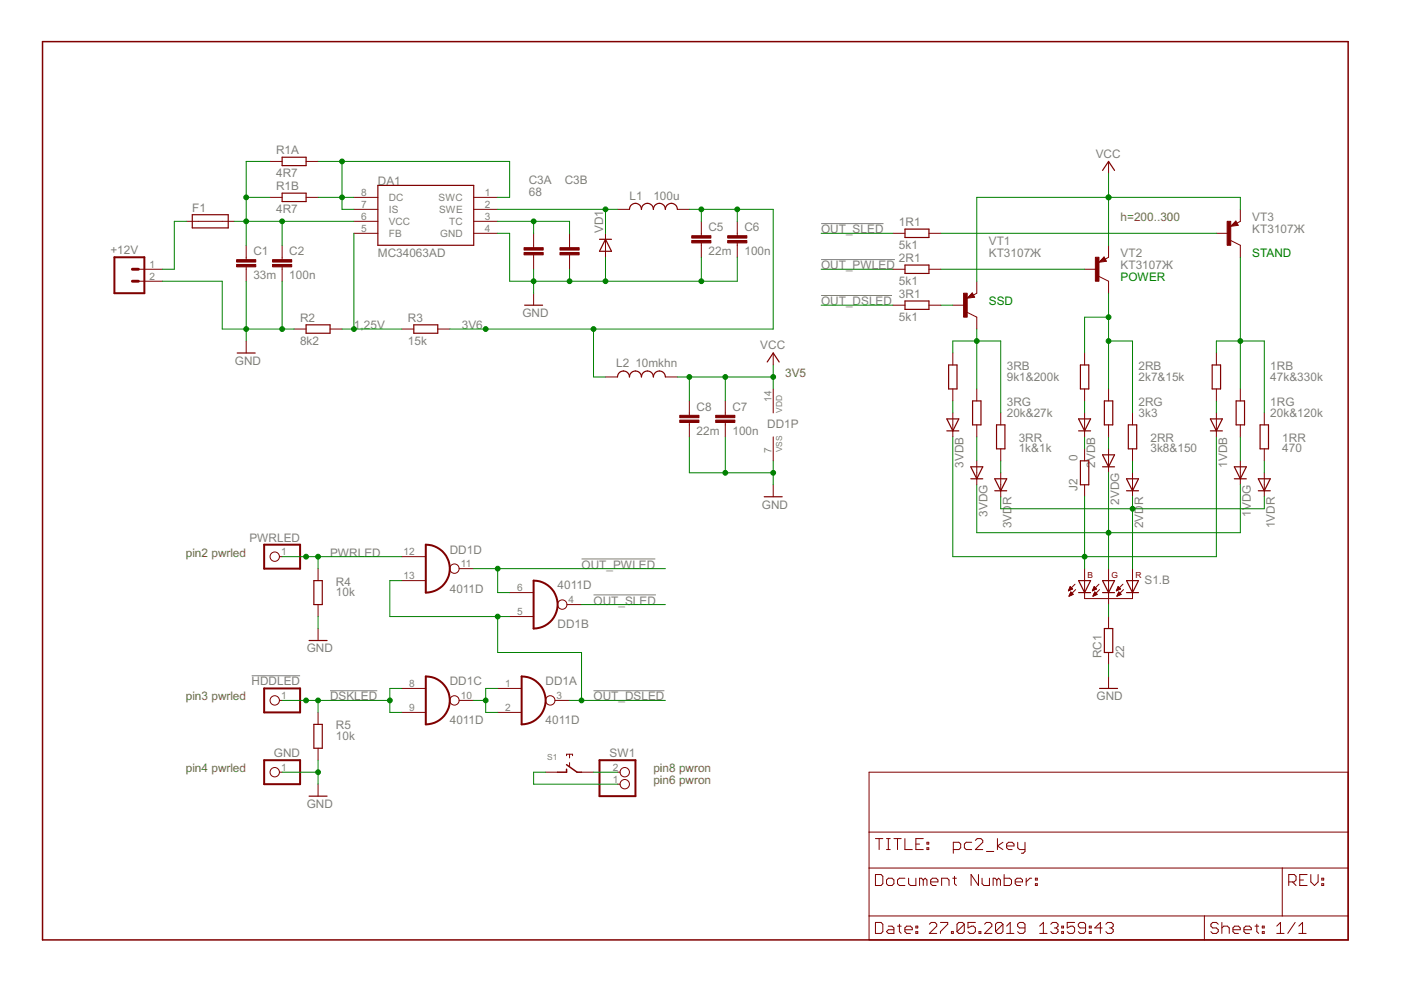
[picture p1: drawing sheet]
<svg xmlns="http://www.w3.org/2000/svg" width="297mm" height="210mm" viewBox="0 0 297 210" stroke-linecap="round" stroke-linejoin="round" font-family="sans-serif">
<path d="M174.1 55h15.6M174.1 47.4h13.2M174.1 62.7h15M123.3 118.5h15.6M125.8 126.1h13.3M53.4 143.3h10.2M70 146.5h10M125.8 146.5h15.1" fill="none" stroke="#808080" stroke-width=".21"/>
<path d="M9 8.8h276.8v190.5h-276.8zM120.1 163.1v.6h-1.9M120.1 162.1l2.2 1.6h1" fill="none" stroke="#800000" stroke-width=".32"/>
<g fill="none" stroke="#800000" stroke-width=".21">
<path d="M57.3 34.2h2.5M64.9 34.2h2.5M235 34.2v2.6M29.3 57.1h5.1M29.3 59.6h5.1M39.5 46.9h10.2M52.2 52v3.1M52.2 56.6v3M57.3 41.8h2.5M59.8 52v3.1M59.8 56.6v3M64.9 41.8h2.5"/>
<path d="M75 41.8h5.1M75 46.9h5.1M75 44.4h5.1M75 49.5h5.1M100.4 41.8h5.1M100.4 46.9h5.1M100.4 44.4h5.1M100.4 49.5h5.1M113.1 49.5v3M113.1 54v3.1M120.8 49.5v3M120.8 54v3.1"/>
<path d="M128.4 49.5v5M130.9 44.4h2.6M143.6 44.4h2.6M148.7 46.9v3.1M148.7 51.5v3M156.3 46.9v3.1M156.3 51.5v3M189.3 49.5h2.6M189.3 57.1h2.6M197 49.5h2.5M197 57.1h2.5M207.1 59.6v2.6l-.7 .4"/>
<path d="M230 57.1h2.5M233 58.6l2 1v2.6M234.1 54.5l.5 .9-1.6 .2zM235 52v2.5l-.7 .4M257.9 49.5h2.5M260.9 51l2.1 1v2.5M262 46.9l.5 .9-1.6 .2zM263 44.4v2.5l-.8 .4M52.2 72.3v2.5M62.4 69.8h2.5M70 69.8h2.5M85.2 69.8h2.5"/>
<path d="M92.8 69.8h2.6M113.1 62.2v2.5M128.4 79.9h2.5M141.1 79.9h2.5M163.9 74.8v2.6M189.3 64.7h2.6M197 64.7h2.5M202 64.7h2.6M202 74.8v2.6M205.1 66.2l2 1v2.6M206.1 62.1l.6 .9-1.6 .2zM230 74.8v2.6"/>
<path d="M257.9 74.8v2.6M146.2 85v3.1M146.2 89.6v3M153.8 85v3.1M153.8 89.6v3M163.9 82.5v5M163.9 92.6v5.1M202 82.5v2.5M202 87.5v5.1M207.1 82.5v2.5M207.1 90.1v2.5M207.1 97.7v5.1"/>
<path d="M212.2 87.5v2.6M212.2 95.2v2.5M230 82.5v2.5M230 87.5v5.1M230 95.2v2.5M235 82.5v2.5M235 90.1v2.5M235 95.2v5M240.1 87.5v2.6M240.1 95.2v2.5M257.9 82.5v2.5M257.9 87.5v5.1"/>
<path d="M263 82.5v2.5M263 90.1v2.5M263 97.7v5.1M268.1 87.5v2.6M268.1 95.2v2.5M59.2 118h.6M85.2 118h5.1M163.9 102.8v2.5M212.2 100.2v5.1M230 102.8v2.5M240.1 100.2v5.1M268.1 100.2v5.1"/>
<path d="M67.4 120.6v2.5M67.4 128.2v2.5M67.4 133.3v2.5M85.2 123.1h5.1M97.3 120.6h3.1M108.1 130.7h5M108.1 125.6h5M120.2 128.2h3.1M226.5 125.2h.1M226.6 125.1h.3M226.7 125h.5M226.7 124.9h.7"/>
<path d="M226.7 126.3h.2M226.8 124.7h.5M226.8 126.2h.4M226.8 124.6h.4M226.8 126.1h.6M226.9 124.5h.1M226.9 125.9h.6M226.9 124.4l-.4 .9M226.9 124.4l.5 .5M226.9 124.4h.1M226.9 125.8h.5M226.9 125.7h.3"/>
<path d="M227 125.6h.1M227 125.5l.5 .5-.8 .4zM227.4 124.9l-.9 .4M227.9 123.9l-1.4 1.4M228 125l-1.3 1.4M230 120.6v6.3h10.1v-6.3M231.6 125.2h.1M231.7 125.1h.3M231.7 125h.6M231.8 124.9h.7M231.8 126.3h.2M231.8 124.7h.6"/>
<path d="M231.8 126.2h.4M231.9 124.6h.3M231.9 126.1h.6M231.9 125.9h.7M231.9 124.5h.2M232 124.4h.1M232 125.8h.4M232 124.4l-.4 .9M232 124.4l.5 .5M232 125.7h.3M232.1 125.6h.1M232.1 125.5l.5 .5-.9 .4z"/>
<path d="M232.5 124.9l-.9 .4M233 123.9l-1.4 1.4M233.1 125l-1.4 1.4M235 120.6v7.6M235 130.7v2.6M235 138.3v2.6M236.7 125.2h.1M236.7 125.1h.4M236.8 125h.5M236.9 124.9h.7M236.9 126.3h.1M236.9 124.7h.5"/>
<path d="M236.9 126.2h.4M237 124.6h.3M237 126.1h.6M237 125.9h.6M237 124.5h.2M237.1 124.4h.1M237.1 125.8h.4M237.1 124.4l-.4 .9M237.1 124.4l.5 .5M237.1 125.7h.3M237.2 125.6h.1M237.2 125.5l.5 .5-.9 .4z"/>
<path d="M237.6 124.9l-.9 .4M238.1 123.9l-1.4 1.4M238.2 125l-1.4 1.4M59.2 148.5h.6M67.4 151v2.6M67.4 158.6v2.6M85.2 146h5.1M85.2 151h5.1M97.3 148.5h3.1M105.5 146h5.1M105.5 151h5.1M117.7 148.5h3.1"/>
<path d="M120.8 159.9v.8M235 143.4v2.6M59.2 163.7h.6M67.4 166.3v2.5M115.7 163.7h2.5M120.1 160.2v-.3h1.3v.3M120.8 161.7v.8M123.3 163.7h2.5M130.9 163.7h.6M130.9 166.3h.6M184.3 163.7h101.5v35.6h-101.5zM184.3 176.4h101.5"/>
<path d="M185.6 177.8h1.6M186.4 177.8v2.3M188 177.8h.7M188.3 177.8v2.3M189.5 177.8h1.6M190.3 177.8v2.3M191.9 177.8v2.3h1.5M194.2 179h.8M195.7 177.8h-1.5v2.3h1.5M196.5 179.7h.4v.4h-.4zM196.5 178.6h.4v.4h-.4zM206 178.6h-1.1l-.4 .4v.7l.4 .4h1.1"/>
<path d="M206.8 178.2l.4-.4h.8l.4 .4v.4l-1.6 1.5h1.6M211.5 177.8v2.3M212.6 178.6l-1.1 .8 1.1 .7M213.4 179.4h1.6v-.4l-.4-.4h-.8l-.4 .4v.7l.4 .4h.8M215.8 178.6v1.1l.4 .4h1.1M217.3 178.6v1.9l-.4 .4h-.3M184.3 184h101.5M184.3 194.2h101.5M185.6 185.4h1.2l.4 .4v1.6l-.4 .3h-1.2zM185.6 195.6h1.2l.4 .4v1.5l-.4 .4h-1.2zM188 186.6l.3-.4h.8l.4 .4v.8l-.4 .3h-.8l-.3-.3zM188 180.1h.7"/>
<path d="M188.3 196.4h.8l.4 .3v1.2h-1.2l-.3-.4 .3-.4h1.2M190.3 196.4h.8M190.7 196v1.5l.4 .4M191.9 197.1h1.5v-.4l-.4-.3h-.8l-.3 .3v.8l.3 .4h.8M191.9 186.2h-1.2l-.4 .4v.8l.4 .3h1.2M192.6 186.2v1.2l.4 .3h1.2v-1.5M194.2 197.5h.4v.4h-.4zM194.2 196.4h.4v.3h-.4zM195.7 186.6l-.3-.4h-.4v1.5M195.7 186.6l.5-.4 .3 .4v1.1M195.7 186.6v1.1M197 196l.4-.4h.8l.4 .4v.4l-1.6 1.5h1.6"/>
<path d="M197.3 187h1.6v-.4l-.4-.4h-.8l-.4 .4v.8l.4 .3h.8M199.4 195.6h1.5v.4l-1.5 1.5v.4M199.6 187.7v-1.5h1.2l.4 .4v1.1M201.7 197.5h.4v.4h-.4zM202 186.2h.8M202.1 180.1h1.2l.4-.4v-.7l-.4-.4h-1.2v2.3M202.4 185.8v1.6l.4 .3M204.4 196v1.5l-.3 .4h-.8l-.4-.4M204.4 196l-.3-.4h-.8l-.4 .4v1.5M204.4 196l-1.5 1.5M206.8 195.6h-1.6v1.1l.8-.3h.4l.4 .3v.8l-.4 .4h-.8l-.4-.4M207.5 185.4v2.3l-1.6-2.3v2.3"/>
<path d="M207.6 197.5h.4v.4h-.4zM208.2 186.2v1.2l.4 .3h1.2v-1.5M208.7 196l.4-.4h.8l.4 .4v.4l-1.6 1.5h1.6M209.1 180.5h1.6M211.3 186.6l-.4-.4h-.3v1.5M211.3 186.6v1.1M211.3 186.6l.4-.4 .4 .4v1.1M212.6 196v1.5l-.4 .4h-.7l-.4-.4M212.6 196l-.4-.4h-.7l-.4 .4v1.5M212.6 196l-1.5 1.5M212.9 185.4v2.3h1.2l.4-.3v-.8l-.4-.4h-1.2M213.4 197.9h1.6"/>
<path d="M213.4 196.4l.8-.8v2.3M215.2 187h1.6v-.4l-.4-.4h-.8l-.4 .4v.8l.4 .3h.8M217.3 196.7h-1.1l-.4-.3v-.4l.4-.4h.7l.4 .4v1.5l-.4 .4h-.7l-.4-.4M217.6 186.2v1.5M218.7 186.2h-.3l-.8 .8M219.5 187.4h.4v.3h-.4zM219.5 186.2h.4v.4h-.4zM220.4 197.9h1.6M220.4 196.4l.8-.8v2.3M222.8 196l.4-.4h.7l.4 .4v.4l-.4 .3M223.5 196.7h.4M223.9 196.7l.4 .4v.4l-.4 .4h-.7l-.4-.4"/>
<path d="M225.1 197.5h.4v.4h-.4zM225.1 196.4h.4v.3h-.4zM227.8 195.6h-1.5v1.1l.8-.3h.4l.3 .3v.8l-.3 .4h-.8l-.4-.4M230.2 196.7h-1.2l-.4-.3v-.4l.4-.4h.8l.4 .4v1.5l-.4 .4h-.8l-.4-.4M230.9 197.5h.5v.4h-.5zM230.9 196.4h.5v.3h-.5zM233.7 196.7h-1.6l1.2-1.1v2.3M234.5 196l.3-.4h.8l.4 .4v.4l-.4 .3M235.2 196.7h.4M235.6 196.7l.4 .4v.4l-.4 .4h-.8l-.3-.4M255.4 194.2v5.1M258.3 196l-.4-.4h-.8l-.4 .4v.4l.4 .3h.8l.4 .4v.4l-.4 .4h-.8l-.4-.4"/>
<path d="M259.1 196.7l.4-.3h.7l.4 .3v1.2M259.1 195.6v2.3M261.4 197.1h1.6v-.4l-.4-.3h-.8l-.4 .3v.8l.4 .4h.8M263.7 197.1h1.6v-.4l-.4-.3h-.8l-.4 .3v.8l.4 .4h.8M266.1 196.4h.8M266.5 196v1.5l.4 .4M267.6 197.5h.4v.4h-.4zM267.6 196.4h.4v.3h-.4zM270.7 197.9h1.5M270.7 196.4l.8-.8v2.3M271.9 184v10.2M273.2 187h1.2l.4-.4v-.8l-.4-.4h-1.2v2.3"/>
<path d="M274 187l.8 .7M274.6 195.6l-1.6 2.3M275.4 197.9h1.5M275.4 196.4l.8-.8v2.3M275.6 186.6h.8M277.1 185.4h-1.5v2.3h1.5M277.9 185.4v1.6l.8 .7 .8-.7v-1.6M280.2 187.4h.4v.3h-.4zM280.2 186.2h.4v.4h-.4z"/>
<circle cx="58.3" cy="118" r=".99"/>
<circle cx="96.4" cy="120.6" r=".99"/>
<circle cx="119.2" cy="128.2" r=".99"/>
<circle cx="58.3" cy="148.5" r=".99"/>
<circle cx="96.4" cy="148.5" r=".99"/>
<circle cx="116.7" cy="148.5" r=".99"/>
<circle cx="58.3" cy="163.7" r=".99"/>
<circle cx="132.5" cy="166.3" r=".99"/>
<circle cx="132.5" cy="163.7" r=".99"/>
</g>
<g fill="none" stroke="#800000" stroke-width=".25">
<path d="M59.8 33.3h5.1v1.8h-5.1zM80.1 39.3h20.3v12.7h-20.3zM233.8 36.1l1.2-1.9 1.3 1.9M40.8 45.5h7.6v2.8h-7.6zM59.8 41h5.1v1.7h-5.1zM127.1 50.7h2.5M128.4 50.7l1.2 2.6h-2.5zM133.5 44.4a1.27 1.27 0 0 1 1.2-1.3 1.27 1.27 0 0 1 1.3 1.3 1.27 1.27 0 0 1 1.3-1.3 1.27 1.27 0 0 1 1.2 1.3 1.27 1.27 0 0 1 1.3-1.3 1.27 1.27 0 0 1 1.3 1.3 1.27 1.27 0 0 1 1.2-1.3 1.27 1.27 0 0 1 1.3 1.3M191.9 48.6h5.1v1.8h-5.1zM191.9 56.2h5.1v1.8h-5.1zM234 55.2h-.4l.4-.3 .3 .4-1 .1 .7-.7 .4 .6M262 47.6h-.4l.4-.3 .2 .4-1 .1 .8-.7 .3 .6"/>
<path d="M50.3 74.8h3.8M64.9 68.9h5.1v1.8h-5.1zM87.7 68.9h5.1v1.8h-5.1zM111.2 64.7h3.8M130.9 79.9a1.27 1.27 0 0 1 1.3-1.2 1.27 1.27 0 0 1 1.3 1.2 1.27 1.27 0 0 1 1.2-1.2 1.27 1.27 0 0 1 1.3 1.2 1.27 1.27 0 0 1 1.3-1.2 1.27 1.27 0 0 1 1.2 1.2 1.27 1.27 0 0 1 1.3-1.2 1.27 1.27 0 0 1 1.3 1.2M162.7 76.8l1.2-2 1.3 2M191.9 63.8h5.1v1.8h-5.1zM201.1 77.4h1.8v5.1h-1.8zM206.1 62.8h-.4l.4-.3 .2 .4-1 .2 .8-.8 .4 .6M229.1 77.4h1.7v5.1h-1.7zM257 77.4h1.8v5.1h-1.8zM200.7 91.4h2.6"/>
<path d="M200.7 88.8h2.6l-1.3 2.6zM205.8 99h2.6l-1.3 2.5zM206.2 85h1.8v5.1h-1.8zM211.3 90.1h1.8v5.1h-1.8zM228.7 91.4h2.5M228.7 88.8h2.5l-1.2 2.6zM229.1 97.7h1.7v5.1h-1.7zM233.8 99h2.5M233.8 96.4h2.5l-1.3 2.6zM234.1 85h1.8v5.1h-1.8zM239.2 90.1h1.8v5.1h-1.8zM256.6 88.8h2.6l-1.3 2.6z"/>
<path d="M256.6 91.4h2.6M261.7 99h2.5l-1.2 2.5zM262.1 85h1.8v5.1h-1.8zM267.2 90.1h1.7v5.1h-1.7zM162 105.3h3.8M205.8 101.5h2.6M210.9 101.5h2.5l-1.2 2.6zM210.9 104.1h2.5M238.8 101.5h2.6l-1.3 2.6zM238.8 104.1h2.6M261.7 101.5h2.5M266.8 101.5h2.5l-1.2 2.6z"/>
<path d="M266.8 104.1h2.5M65.5 135.8h3.8M66.5 123.1h1.8v5.1h-1.8zM228.7 123.1h2.5l-1.2 2.5zM228.7 125.6h2.5M233.8 125.6h2.5M233.8 123.1h2.5l-1.3 2.5zM234.1 133.3h1.8v5h-1.8zM238.8 125.6h2.6M238.8 123.1h2.6l-1.3 2.5zM66.5 153.6h1.8v5h-1.8zM233.1 146h3.8"/>
<path d="M65.5 168.8h3.8"/>
</g>
<g fill="#800000" stroke="#800000" stroke-width=".21">
<path d="M111.1 53.5h4.1v.5h-4.1z"/>
<path d="M111.1 52.5h4.1v.5h-4.1z"/>
<path d="M57.8 56.1h4v.5h-4z"/>
<path d="M57.8 55.1h4v.5h-4z"/>
<path d="M204.3 62.2h.8v5h-.8z"/>
<path d="M232.2 54.5h.8v5.1h-.8z"/>
<path d="M260.2 46.9h.7v5.1h-.7z"/>
<path d="M146.7 51h4v.5h-4z"/>
<path d="M146.7 50h4v.5h-4z"/>
<path d="M50.2 56.1h4v.5h-4z"/>
<path d="M50.2 55.1h4v.5h-4z"/>
<path d="M154.3 51h4v.5h-4z"/>
<path d="M154.3 50h4v.5h-4z"/>
<path d="M151.7 89.1h4.1v.5h-4.1z"/>
<path d="M151.7 88.1h4.1v.5h-4.1z"/>
<path d="M118.7 53.5h4.1v.5h-4.1z"/>
<path d="M118.7 52.5h4.1v.5h-4.1z"/>
<path d="M144.1 89.1h4.1v.5h-4.1z"/>
<path d="M144.1 88.1h4.1v.5h-4.1z"/>
</g>
<path d="M24.3 54.5h6.3v7.7h-6.3zM56 115.5h7.6v5.1h-7.6zM90.3 115.5a5.1 5.1 0 0 1 5.1 5.1 5.1 5.1 0 0 1-5.1 5zM113.1 123.1a5.1 5.1 0 0 1 5.1 5.1 5.1 5.1 0 0 1-5.1 5.1zM56 146h7.6v5h-7.6zM90.3 143.4a5.1 5.1 0 0 1 5.1 5.1 5.1 5.1 0 0 1-5.1 5.1zM110.6 143.4a5.1 5.1 0 0 1 5.1 5.1 5.1 5.1 0 0 1-5.1 5.1zM56 161.2h7.6v5.1h-7.6zM127.1 161.2h7.6v7.6h-7.6z" fill="none" stroke="#800000" stroke-width=".42"/>
<path d="M28.1 59.6h1.2M28.1 57.1h1.2" fill="none" stroke="#800000" stroke-width=".61"/>
<g fill="none" stroke="#008000" stroke-width=".21">
<path d="M57.3 34.2h-5.1v17.8M67.4 34.2h40.7v7.6h-2.6M72.5 34.2v10.2h2.5M235 36.8v15.2M34.4 59.6h12.7v10.2h15.3M39.5 46.9h-2.5v10.2h-2.6M49.7 46.9h25.3M52.2 59.6v12.7M52.2 41.8h5.1M59.8 46.9v5.1M59.8 59.6v10.2M67.4 41.8h7.6"/>
<path d="M75 49.5v20.3M105.5 49.5h2.6v10.1h48.2v-5.1M105.5 46.9h15.3v2.6M105.5 44.4h25.4M113.1 46.9v2.6M113.1 57.1v5.1M120.8 57.1v2.5M128.4 44.4v5.1M128.4 54.5v5.1M146.2 44.4h17.7v25.4h-68.5M148.7 44.4v2.5M148.7 54.5v5.1"/>
<path d="M156.3 44.4v2.5M174.1 49.5h15.2M174.1 57.1h15.2M199.5 49.5h58.4M199.5 57.1h30.5M263 44.4v-2.6h-55.9v17.8M263 54.5v28M72.5 69.8h12.7M125.8 69.8v10.1h2.6M143.6 79.9h20.3M146.2 79.9v5.1M153.8 79.9v5.1"/>
<path d="M163.9 77.4v5.1M174.1 64.7h15.2M199.5 64.7h2.5M202 74.8v-2.5h10.2v15.2M207.1 69.8v12.7M235 62.2v20.3M235 67.2h-5v7.6M235 72.3h5.1v15.2M257.9 74.8v-2.5h10.2v15.2M146.2 92.6v7.6h17.7M153.8 92.6v7.6M163.9 97.7v5.1"/>
<path d="M202 92.6v25.4h55.9v-25.4M202 85v2.5M207.1 92.6v5.1M212.2 97.7v2.5M230 85v2.5M230 92.6v2.6M235 92.6v2.6M240.1 97.7v2.5M257.9 85v2.5M263 92.6v5.1M268.1 97.7v2.5M59.8 118h25.4"/>
<path d="M67.4 118v2.6M207.1 102.8v10.1h55.9v-10.1M212.2 105.3v2.6h55.9v-2.6M230 105.3v15.3M235 100.2v20.4M240.1 105.3v15.3M67.4 130.7v2.6M85.2 123.1h-2.5v7.6h25.4M100.4 120.6h40.7M105.5 120.6v5h2.6M105.5 130.7v7.6h17.8v10.2M123.3 128.2h17.8"/>
<path d="M235 128.2v2.5M59.8 148.5h22.9M67.4 148.5v2.5M85.2 146h-2.5v5h2.5M100.4 148.5h2.6M105.5 146h-2.5v5h2.5M120.8 148.5h20.3M235 140.9v2.5M59.8 163.7h7.6M67.4 161.2v5.1M115.7 163.7h-2.6v2.6h17.8M125.8 163.7h5.1"/>
</g>
<g fill="#008000" stroke="#008000" stroke-width=".21">
<circle cx="52.2" cy="69.8" r=".51"/>
<circle cx="59.8" cy="69.8" r=".51"/>
<circle cx="113.1" cy="59.6" r=".51"/>
<circle cx="148.7" cy="59.6" r=".51"/>
<circle cx="128.4" cy="59.6" r=".51"/>
<circle cx="120.8" cy="59.6" r=".51"/>
<circle cx="163.9" cy="100.2" r=".51"/>
<circle cx="153.8" cy="100.2" r=".51"/>
<circle cx="67.4" cy="163.7" r=".51"/>
<circle cx="75" cy="69.8" r=".51"/>
<circle cx="230" cy="118" r=".51"/>
<circle cx="235" cy="112.9" r=".51"/>
<circle cx="240.1" cy="107.9" r=".51"/>
<circle cx="207.1" cy="72.3" r=".51"/>
<circle cx="235" cy="72.3" r=".51"/>
<circle cx="235" cy="67.2" r=".51"/>
<circle cx="263" cy="72.3" r=".51"/>
<circle cx="72.5" cy="41.8" r=".51"/>
<circle cx="72.5" cy="34.2" r=".51"/>
<circle cx="113.1" cy="46.9" r=".51"/>
<circle cx="128.4" cy="44.4" r=".51"/>
<circle cx="82.7" cy="148.5" r=".51"/>
<circle cx="64.9" cy="148.5" r=".51"/>
<circle cx="67.4" cy="148.5" r=".51"/>
<circle cx="64.9" cy="118" r=".51"/>
<circle cx="67.4" cy="118" r=".51"/>
<circle cx="105.5" cy="120.6" r=".51"/>
<circle cx="156.3" cy="44.4" r=".51"/>
<circle cx="148.7" cy="44.4" r=".51"/>
<circle cx="125.8" cy="69.8" r=".51"/>
<circle cx="103" cy="69.8" r=".51"/>
<circle cx="52.2" cy="46.9" r=".51"/>
<circle cx="59.8" cy="46.9" r=".51"/>
<circle cx="52.2" cy="41.8" r=".51"/>
<circle cx="153.8" cy="79.9" r=".51"/>
<circle cx="146.2" cy="79.9" r=".51"/>
<circle cx="163.9" cy="79.9" r=".51"/>
<circle cx="235" cy="41.8" r=".51"/>
<circle cx="103" cy="148.5" r=".51"/>
<circle cx="105.5" cy="130.7" r=".51"/>
<circle cx="123.3" cy="148.5" r=".51"/>
</g>
<g font-size="2.8" fill="#808080">
<text x="58.5" y="32.7">R1A</text>
<text x="232.3" y="33.5">VCC</text>
<text x="58.5" y="37.5">4R7</text>
<text x="58.5" y="40.3">R1B</text>
<text x="80.1" y="39.3">DA1</text>
<text x="112.1" y="41.5">68</text>
<text x="112.1" y="38.9">C3A</text>
<text x="119.7" y="38.9">C3B</text>
<text x="40.8" y="44.9">F1</text>
<text x="58.5" y="45.1">4R7</text>
<text x="133.5" y="42.4">L1</text>
<text x="138.5" y="42.4">100u</text>
<text x="190.6" y="48">1R1</text>
<text x="265.5" y="46.9">VT3</text>
<text x="23.4" y="53.8">+12V</text>
<text x="127.9" y="49.5" transform="rotate(-90 127.9 49.5)">VD1</text>
<text x="150.2" y="49.1">C5</text>
<text x="157.8" y="49.1">C6</text>
<text x="174.1" y="49.5">OUT_SLED</text>
<text x="190.6" y="52.8">5k1</text>
<text x="209.6" y="52">VT1</text>
<text x="265.5" y="49.5">KT3107Ж</text>
<text x="53.7" y="59.2">33m</text>
<text x="53.7" y="54.2">C1</text>
<text x="61.3" y="59.2">100n</text>
<text x="61.3" y="54.2">C2</text>
<text x="80.1" y="54.5">MC34063AD</text>
<text x="150.2" y="54.2">22m</text>
<text x="157.8" y="54.2">100n</text>
<text x="174.1" y="57.1">OUT_PWLED</text>
<text x="190.6" y="55.6">2R1</text>
<text x="209.6" y="54.5">KT3107Ж</text>
<text x="237.6" y="57.1">KT3107Ж</text>
<text x="237.6" y="54.5">VT2</text>
<text x="174.1" y="64.7">OUT_DSLED</text>
<text x="190.6" y="60.4">5k1</text>
<text x="190.6" y="63.2">3R1</text>
<text x="63.6" y="68.3">R2</text>
<text x="75" y="69.8">1,25V</text>
<text x="86.5" y="68.3">R3</text>
<text x="97.9" y="69.8">3V6</text>
<text x="110.8" y="67.2">GND</text>
<text x="190.6" y="68">5k1</text>
<text x="49.8" y="77.4">GND</text>
<text x="63.6" y="73.1">8k2</text>
<text x="86.5" y="73.1">15k</text>
<text x="130.7" y="77.9">L2</text>
<text x="134.7" y="77.9">10mkhn</text>
<text x="161.2" y="74.1">VCC</text>
<text x="213.5" y="80.7">9k1&amp;200k</text>
<text x="213.5" y="78.4">3RB</text>
<text x="241.4" y="80.7">2k7&amp;15k</text>
<text x="241.4" y="78.4">2RB</text>
<text x="269.3" y="80.7">47k&amp;330k</text>
<text x="269.3" y="78.4">1RB</text>
<text x="147.7" y="87.2">C8</text>
<text x="155.3" y="87.2">C7</text>
<text x="213.5" y="88.3">20k&amp;27k</text>
<text x="213.5" y="86.1">3RG</text>
<text x="241.4" y="88.3">3k3</text>
<text x="241.4" y="86.1">2RG</text>
<text x="269.3" y="88.3">20k&amp;120k</text>
<text x="269.3" y="86.1">1RG</text>
<text x="147.7" y="92.2">22m</text>
<text x="155.3" y="92.2">100n</text>
<text x="162.7" y="90.7">DD1P</text>
<text x="216" y="95.9">1k&amp;1k</text>
<text x="216" y="93.7">3RR</text>
<text x="243.9" y="95.9">3k8&amp;150</text>
<text x="243.9" y="93.7">2RR</text>
<text x="271.9" y="95.9">470</text>
<text x="271.9" y="93.7">1RR</text>
<text x="204.3" y="99.2" transform="rotate(-90 204.3 99.2)">3VDB</text>
<text x="228.4" y="97.8" transform="rotate(-90 228.4 97.8)">0</text>
<text x="232.2" y="99.2" transform="rotate(-90 232.2 99.2)">2VDB</text>
<text x="260.2" y="99.2" transform="rotate(-90 260.2 99.2)">1VDB</text>
<text x="161.5" y="107.8">GND</text>
<text x="214.4" y="107.1" transform="rotate(-90 214.4 107.1)">R</text>
<text x="228.5" y="104.1" transform="rotate(-90 228.5 104.1)">J2</text>
<text x="237.3" y="107.1" transform="rotate(-90 237.3 107.1)">2VDG</text>
<text x="242.4" y="107.1" transform="rotate(-90 242.4 107.1)">R</text>
<text x="209.4" y="109.6" transform="rotate(-90 209.4 109.6)">3VDG</text>
<text x="214.4" y="112" transform="rotate(-90 214.4 112)">3VD</text>
<text x="242.4" y="112" transform="rotate(-90 242.4 112)">2VD</text>
<text x="265.2" y="109.6" transform="rotate(-90 265.2 109.6)">1VDG</text>
<text x="270.3" y="112" transform="rotate(-90 270.3 112)">1VDR</text>
<text x="52.9" y="114.8">PWRLED</text>
<text x="70" y="118">PWRLED</text>
<text x="95.4" y="117.4">DD1D</text>
<text x="71.2" y="124.1">R4</text>
<text x="95.4" y="125.6">4011D</text>
<text x="118.2" y="124.9">4011D</text>
<text x="123.3" y="120.6">OUT_PWLED</text>
<text x="242.7" y="123.9">S1.B</text>
<text x="71.2" y="126.4">10k</text>
<text x="125.8" y="128.2">OUT_SLED</text>
<text x="118.2" y="133.1">DD1B</text>
<text x="65" y="138.3">GND</text>
<text x="233.5" y="139.6" transform="rotate(-90 233.5 139.6)">RC1</text>
<text x="238.3" y="139.6" transform="rotate(-90 238.3 139.6)">22</text>
<text x="53.4" y="145.3">HDDLED</text>
<text x="70" y="148.5">DSKLED</text>
<text x="95.4" y="145.3">DD1C</text>
<text x="115.7" y="145.3">DD1A</text>
<text x="125.8" y="148.5">OUT_DSLED</text>
<text x="232.5" y="148.5">GND</text>
<text x="71.2" y="154.6">R5</text>
<text x="95.4" y="153.6">4011D</text>
<text x="115.7" y="153.6">4011D</text>
<text x="58.1" y="160.6">GND</text>
<text x="71.2" y="156.9">10k</text>
<text x="129.2" y="160.6">SW1</text>
<text x="65" y="171.3">GND</text>
</g>
<g font-size="2.8" fill="#808000">
<text x="237.6" y="46.9">h=200..300</text>
<text x="166.5" y="79.9">3V5</text>
<text x="39.4" y="118">pin2 pwrled</text>
<text x="39.4" y="148.5">pin3 pwrled</text>
<text x="39.4" y="163.7">pin4 pwrled</text>
<text x="138.5" y="163.7">pin8 pwron</text>
<text x="138.5" y="166.3">pin6 pwron</text>
</g>
<g font-size="2.8" fill="#008000">
<text x="237.6" y="59.6">POWER</text>
<text x="265.5" y="54.5">STAND</text>
<text x="209.6" y="64.7">SSD</text>
</g>
<g font-size="2.4" fill="#808080">
<text x="76.6" y="41.5">8</text>
<text x="102.8" y="41.5">1</text>
<text x="76.6" y="46.6">6</text>
<text x="76.6" y="44">7</text>
<text x="82.5" y="42.6">DC</text>
<text x="82.5" y="47.7">VCC</text>
<text x="82.5" y="45.1">IS</text>
<text x="93" y="42.6">SWC</text>
<text x="93.1" y="45.1">SWE</text>
<text x="95.2" y="47.7">TC</text>
<text x="102.8" y="44">2</text>
<text x="102.8" y="46.6">3</text>
<text x="76.6" y="49.1">5</text>
<text x="82.5" y="50.2">FB</text>
<text x="93.3" y="50.2">GND</text>
<text x="102.8" y="49.1">4</text>
<text x="31.7" y="56.7">1</text>
<text x="31.7" y="59.3">2</text>
<text x="163.6" y="85.2" transform="rotate(-90 163.6 85.2)">14</text>
<text x="163.6" y="96.2" transform="rotate(-90 163.6 96.2)">7</text>
<text x="59.6" y="117.7">1</text>
<text x="85.6" y="117.7">12</text>
<text x="85.6" y="122.7">13</text>
<text x="97.7" y="120.2">11</text>
<text x="109.6" y="125.3">6</text>
<text x="109.6" y="130.4">5</text>
<text x="120.6" y="127.8">4</text>
<text x="59.6" y="148.1">1</text>
<text x="86.8" y="145.6">8</text>
<text x="97.7" y="148.1">10</text>
<text x="107.1" y="145.6">1</text>
<text x="118" y="148.1">3</text>
<text x="86.8" y="150.7">9</text>
<text x="107.1" y="150.7">2</text>
<text x="59.6" y="163.4">1</text>
<text x="129.9" y="165.9">1</text>
<text x="129.9" y="163.4">2</text>
</g>
<g font-size="2" fill="#808080">
<text x="165.8" y="87.6" transform="rotate(-90 165.8 87.6)">VDD</text>
<text x="165.8" y="95.9" transform="rotate(-90 165.8 95.9)">VSS</text>
<text x="116" y="161.2">S1</text>
</g>
<g font-size="2" fill="#800000">
<text x="230.6" y="122.5">B</text>
<text x="235.7" y="122.5">G</text>
<text x="240.8" y="122.5">R</text>
</g>
</svg>
